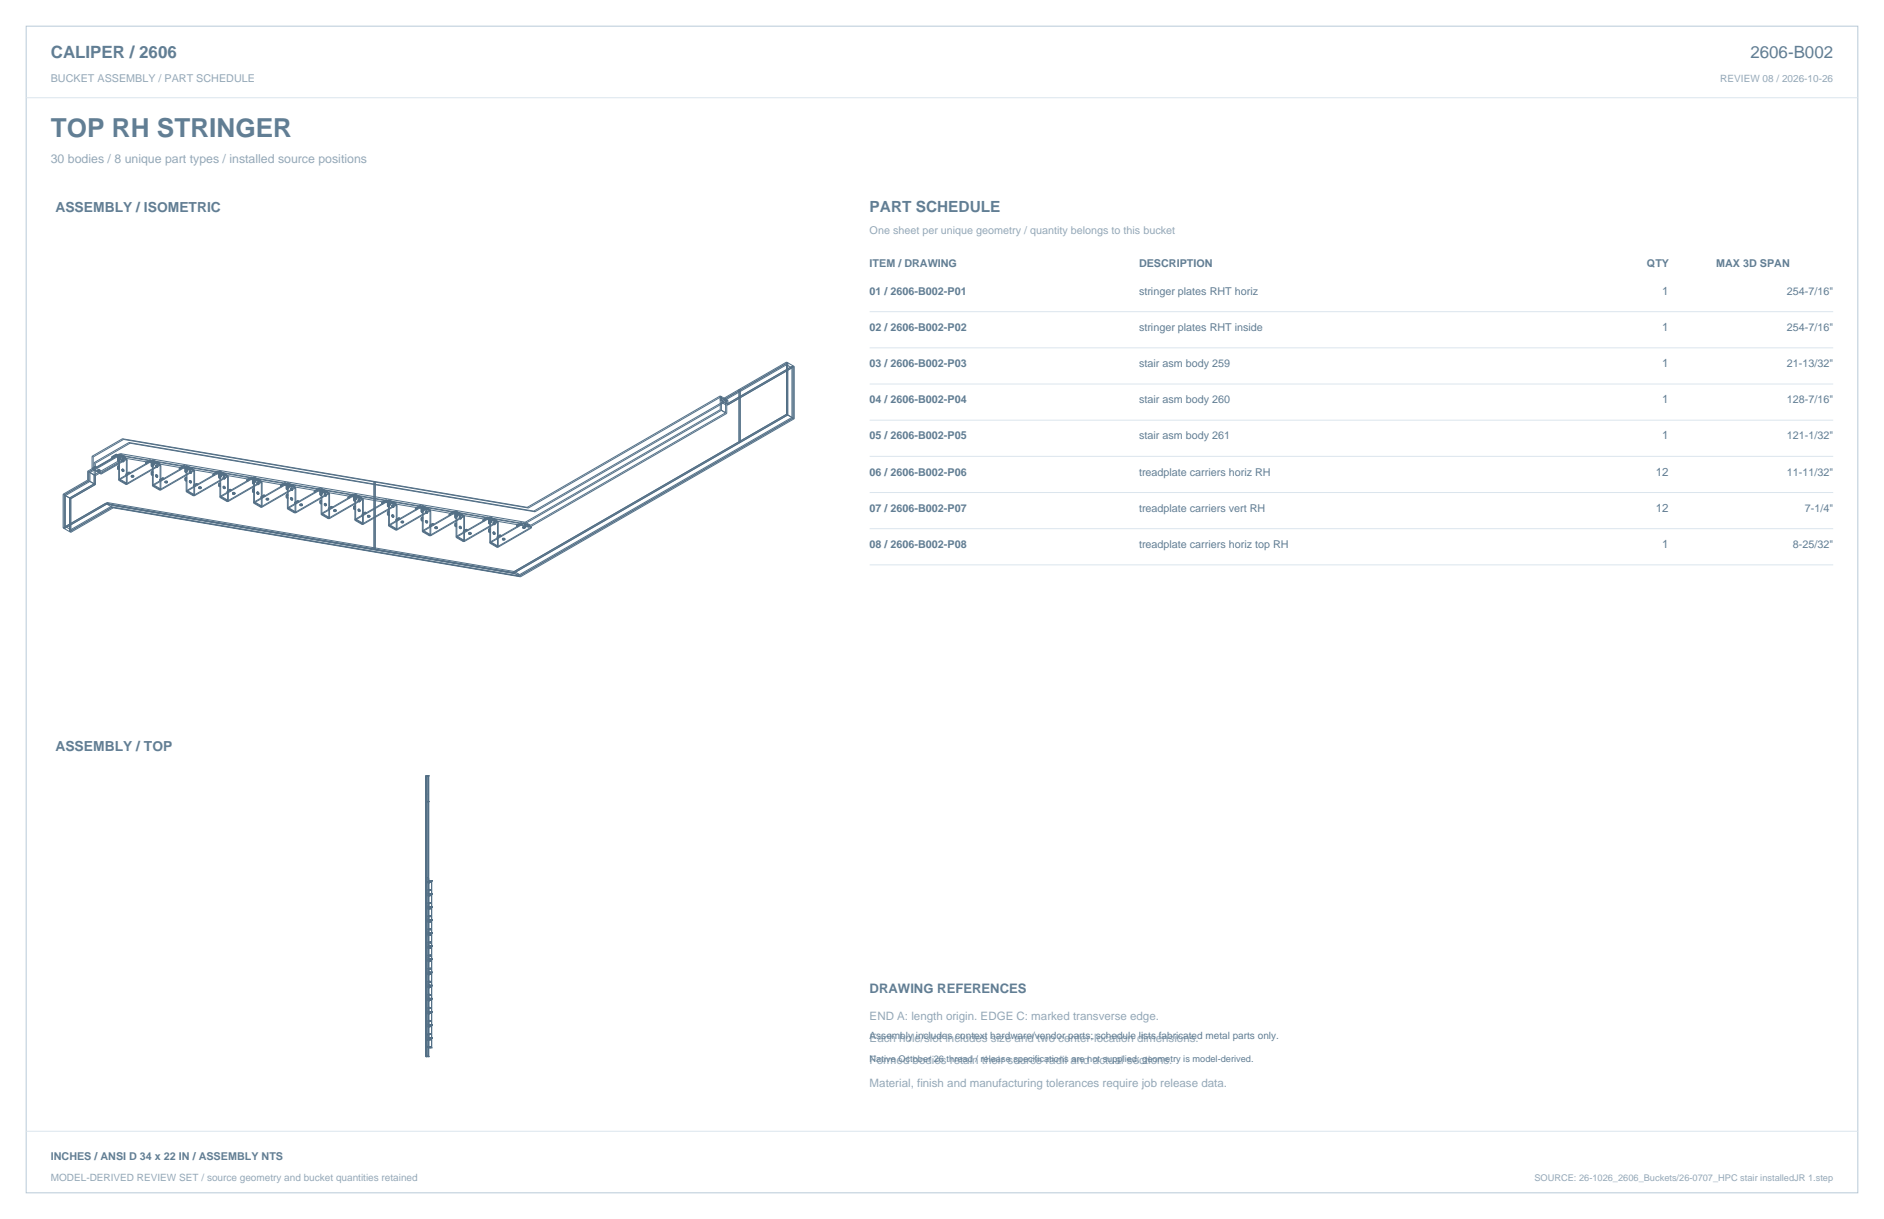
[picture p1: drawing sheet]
<svg xmlns="http://www.w3.org/2000/svg" width="864mm" height="559mm" viewBox="0 0 864 559" stroke-linecap="round" stroke-linejoin="round" font-family="sans-serif">
<path d="M12 12h840v535h-840z" fill="none" stroke="#b8cad8" stroke-width=".46"/>
<path d="M12 45h840M399 143h441M399 159h441M399 176h441M399 193h441M399 209h441M399 226h441M399 242h441M399 259h441M12 519h840" fill="none" stroke="#dbe5ed" stroke-width=".46"/>
<g fill="none" stroke="#536f85" stroke-width=".46">
<path d="M339 179v24zM361 166l-31 18 4 2v-2M361 166l3 2M361 166v24M364 168l-31 18M364 168v24M330 188l-89 51M330 182v6M330 188l3 2M330 182l4 2M330 182l-88 51M331 182v2l30-18v24l-125 73-187-32-20 11v-15l12-7v-4l14-8"/>
<path d="M331 182h-1l3 2v5l-90 52M331 184v4l-90 52M331 184l30-17 2 2v22l-125 72M331 184l2 2M331 182l-89 51M333 186v4M333 190l-90 52M334 184l-89 51M361 190l3 2M361 190l-126 72M361 190l-22 13M364 192l-125 72"/>
<path d="M40 216l4 2 13-8 186 32M40 216v4M40 216l2-1 4 2M42 209v6l2-1v1M42 209h1M43 209v6M43 215v7l-11 6v16l19-12 187 32 126-72v-24l-31 17v-2l-88 51M43 212v2M43 212h1M43 214h1l-1 1M43 214h1M43 215h1"/>
<path d="M44 212v2M44 215v7M44 214l-2 1 4 2M44 214v1M44 214h.1M44 215h.1M45 216h.1M45 215v1M45 215h.1M45 216h1M45 215h1M46 215v1"/>
<path d="M46 216h.1M46 215h.1M46 216h-1M46 217h.1M51 209l1 1h-1M51 209v1M53 209h1M53 208l1 1M53 208v1M53 208l-2 1M53 209l-2 1M54 214v1"/>
<path d="M54 215h1M54 208v3M54 209l-10 5M54 210h.1M54 211h.1M54 210v1M54 209h1M54 211h1h-1M54 214h1h-1M54 214h.1M54 215h.1M54 209v11"/>
<path d="M54 220l4 2M54 211h1M54 210h1M55 208l3 2M55 208l-11 6M55 210v-1h2l-1 1M55 210h1M55 210h.1M55 210h-1M55 210v1M55 211h.1M55 220h-1"/>
<path d="M55 208v12M55 208l-1 1M55 215h-1M55 220l3 1M55 210v-1l2 1M55 210h2M55 208l186 31M55 208l3 1M56 215v1M56 211h.1M56 215h.1M56 216h.1"/>
<path d="M56 211v1M56 212h.1M56 201h1M56 201l115 20M56 201l-14 8M56 216h1M56 210h1M56 211h1M56 215h1M56 211l1 1M57 216h-1M57 212h-1"/>
<path d="M57 211h.1M57 211v1M57 216h.1M57 212h.1M57 211h-1M57 215h-1M57 215h.1M57 201l185 32M57 201l-14 8M57 215l-1 1M57 211l-1 1M57 215v1"/>
<path d="M58 210l-4-2v3M58 210h.1M58 209l-15 9M58 209l185 32M58 210v1M58 211h.1M58 217v1M58 210l-12 7M58 218h.1M58 211v10M58 218l-4 2M59 203h1"/>
<path d="M59 203l-16 9M59 203l186 31M59 216v1M59 216l1 1M59 216l-1 1M59 217l-1 1M60 203l-16 9M60 203l185 32M60 217h-1M60 217l-2 1M60 219h.1M60 218h.1"/>
<path d="M60 218v1M60 218h1M60 219h1M61 218h-1M61 219h.1M61 218v1M61 218h.1M69 211h1M69 211l-2 1v1v-1M69 211v1M69 211v3M69 211l-2 1"/>
<path d="M69 211h.1M69 216h1M69 216v2M69 212l-15 8M70 213h.1M70 216h.1M70 217v1h-1M70 214h-1M70 217l-1 1M70 216h-1M70 216v1M70 211v12"/>
<path d="M70 211l3 2M70 211h-1M70 212v1M70 211l-10 6M70 211l-1 1M70 212l1 1M70 212h.1M70 211v11l3 2M70 211h.1M70 213h1M71 213h.1M71 213h-1"/>
<path d="M71 218h.1M71 214h.1M71 213v1M71 218v1M71 219h.1M71 213h1M71 218h1M71 219h1M71 214h1M72 219h.1M72 218h.1M72 213h.1"/>
<path d="M72 213v1M72 218h-1M72 214h.1M72 214h-1M72 218l-1 1M72 218v1M72 213l-1 1M73 212h-2v1M73 212l-1 1h-1M73 212h-3M73 213l-3-2v3M73 213h.1"/>
<path d="M73 220h1M73 220h.1M73 213l-15 9M73 213v1M73 214h.1M73 214v10M73 213h1M74 213l-16 9M74 213h.1M74 213h-1M74 213l-1 1M74 213v11"/>
<path d="M75 219v1v-1M75 219h.1M75 219l-2 1M82 215l2-2-2 2M82 215h1h-1M82 215h.1M83 215h-1M85 219v1M85 219h.1M85 216h1M85 214l-1-1 1 1v2M85 215h.1"/>
<path d="M85 216h.1M85 215v1M85 214h1v2M85 214v2M85 214l4 2M85 219h1M85 219h1v1M85 217l1-1v3M86 213l-16 9 3 2M86 213v1M86 213l3 2M86 215h1"/>
<path d="M86 215h.1M86 215l-1 1M86 215h-1M86 216h.1M86 216h-1M86 215v1M86 214l-1 11M86 219h-1M86 214v1M86 215h2M87 216h.1M87 216v1"/>
<path d="M87 217h.1M87 215h1M87 217h1M87 216h1M88 216h-1M88 216h.1M88 217h.1M88 217h-1M88 216l-1 1M88 216v1M88 215l-2-1v1M88 215v-1l-1 1"/>
<path d="M88 215h.1M89 216h.1M89 215v1M89 216l-15 9M89 215h.1M89 216l-15 8M89 215l-3-1-16 9M89 216v11M89 216v10M98 217v1zM100 216v1M100 216l-2 2"/>
<path d="M100 216v3M100 216h.1M100 216l-2 1M100 218h.1M100 218h1M100 218l1 1M101 219h.1M101 218h-1M101 218h.1M101 219h-1M101 216l-1 1h1M101 216l3 2"/>
<path d="M101 216v3M101 216l-16 9M101 216l-10 6M101 216h.1M101 217l2 1M101 217l1 1M101 218v1M101 216v12M101 216v11M101 217h.1M101 218h1M102 218h.1"/>
<path d="M102 218l-1 1M102 218h-1M102 218v-1h2l-1 1M102 218h1M102 219h.1M102 219h1M102 219l1 1M103 219h.1M103 219h-1M103 220h.1M103 218v1M103 218h.1"/>
<path d="M103 218l-1 1M103 219v1M103 217v1M104 218h.1M104 218v1M104 219h.1M104 218l-15 9M104 219v10M104 218h1M105 218l-1 1M105 218h.1M105 218l-16 9"/>
<path d="M105 218v1M105 219h-1M105 219h.1M105 219v10M113 220l1 1zM113 220h.1M115 219h1M115 219l-2 1M116 219h1M116 219v3M116 219l-15 9M116 219v12"/>
<path d="M116 219l4 2M116 219h.1M116 219l4 1M117 219v11M117 219h-1M117 219l3 2M117 219l-1 1M119 220h-2M119 220v1l-2-1M119 220h-3M29 227l3 2M29 227v15"/>
<path d="M32 229v15M40 220l4 2M40 220l-11 7M44 222l-12 7M49 230l187 32 2 1M49 230l-20 12M49 230l3 2M52 232l-20 11-2-2v-14l11-6v-4l14-8 186 31M52 232l186 31M52 233l-4-2 187 31M52 233l-20 11M52 233l187 31"/>
<path d="M58 222h.1M58 221v1M58 221h.1M70 223l3 2M73 224h.1M73 224v1M73 225h.1M73 220l1 1M73 224h1M74 225h-1M74 224h-1M74 224h.1"/>
<path d="M74 224v1M74 225h.1M76 221h.1M76 220v1M76 220h.1M76 221h1M76 220l1 1M77 221h-1M77 221h.1M85 220v1M85 220h1M85 220h.1"/>
<path d="M85 225l4 2M85 221l1-1v5M86 225h-1M86 225l3 2M86 220l-1 1M87 221h.1M87 220v1M87 220h.1M87 220h1M87 221h1M88 220h.1M88 220l-1 1"/>
<path d="M88 220v1M88 221h.1M88 221h-1M89 227h.1M89 222v1M89 223h.1M89 223l-4 2M89 226v1M90 222h1M90 222h-1M90 222h.1M90 222l-1 1"/>
<path d="M91 222l-2 1M91 224h.1M91 223h.1M91 223v1M91 224h1M92 224h.1M92 223h.1M92 223l-1 1M92 223h-1M92 223v1M100 222v1M101 223h-1"/>
<path d="M101 221v1h-1M101 221v2M101 221l-1 1M101 228l3 1M101 228l3 2M101 227v1M101 227l3 2M102 223h.1M102 223v1M102 224h.1M102 223h1M102 224h1"/>
<path d="M103 224h.1M103 223h.1M103 223l-1 1M103 223h-1M103 223v1M103 224h-1M104 229h.1M104 229v1M104 230h.1M104 225h1M104 225l1 1M105 229h-1"/>
<path d="M105 230h-1M105 229l-1 1M105 229h.1M105 229v1M105 230h.1M106 224v1zM106 224l-2 1M107 226h.1M107 226v1M107 227h.1M107 226h1M108 226v1"/>
<path d="M108 227h-1M108 226h.1M108 227h.1M116 224h1zM116 224v1M116 221h.1M116 220v1M116 220h.1M116 225l1 1-1-1M116 225h.1M116 221v1M116 230l3 2"/>
<path d="M116 231l3 1M116 220h1M116 221h1M117 221h-1M117 221h.1M117 230h-1M117 230l3 2M117 220v1M117 220h.1M118 226h.1M118 222h.1M118 221v1"/>
<path d="M118 221h.1M118 226v1M118 227h.1M118 225v1M118 225h.1M118 221h1M118 222h1M118 226h1M119 221h-1M119 226h-1M119 221h.1M119 226h.1"/>
<path d="M119 221l-1 1M119 221v1M119 226l-1 1M119 222h.1M119 222h-1M119 232h1M119 232h.1M119 232l1 1M120 221l-4-2v2l1 1h-1M120 232h.1M120 221h.1M120 232v1"/>
<path d="M120 233h.1M120 228h.1M120 220v1M120 220h.1M120 221v1M120 232h-1M120 221l-15 8M120 222v10M120 221l-15 9M120 221v11M120 228l-4 3M121 227h1"/>
<path d="M121 227h.1M121 227l-1 1M122 227v1l-1-1M122 227l-6 3M122 229h.1M122 228v1M122 228h.1M122 229h1M123 228h.1M123 228v1M123 229h-1M123 229h.1"/>
<path d="M123 228h-1M129 223h.1M131 221v1v2M131 222h.1M131 222l-2 1M131 222v-1l-2 2M131 227h1v1M131 227v1h1M131 228h1M131 224l1 1M131 224h.1M131 223h.1"/>
<path d="M131 224h1M131 223v1M132 223v1M132 228h.1M132 224h.1M132 222h-1h1v2M132 222l3 2M132 222v2M132 227v1M132 227h-1M132 224h-1M132 223h-1"/>
<path d="M132 223h.1M132 225v-1v3M132 233l3 2M132 222l-12 6M132 221l-10 6M132 222l3 1M132 221v1M132 221l3 2M132 223h2M132 233h.1M132 222v11M132 228v5"/>
<path d="M132 233l3 1M132 224v1M132 222v1M133 229h.1M133 224h.1M133 228v1M133 224v1M133 228h.1M133 225h.1M133 225h1M133 229h1M133 224h1"/>
<path d="M133 228h1M133 228l1 1M134 228h-1M134 229h-1M134 229h.1M134 224h.1M134 228h.1M134 225h.1M134 224h-1M134 224l-1 1M134 228v1M134 223h.1"/>
<path d="M134 224v1M134 228l-1 1M135 223l-2-1-1 1M135 223l-1-1v1M135 223h-1M135 235h.1M135 224h.1M135 230v1M135 230l1 1M135 231h1M135 224l-15 8M135 223v1"/>
<path d="M135 223h.1M135 234v1M135 223l-15 9M135 224v10M135 223l1 1M136 235h-1M136 224h-1M136 224h.1M136 234l-1 1M136 234h.1M136 224v10M136 235h.1"/>
<path d="M136 234h-1M136 229l1 1h-1M136 229v1M136 229l-1 1M136 230l-1 1M138 231h.1M138 232h.1M138 231v1M138 231h1M139 231v1M139 231h.1M139 232h-1"/>
<path d="M139 231h-1M139 232h.1M144 225l1 1M144 225v1M144 226h1M145 226l-13 7M146 224h1M146 224l1 1M146 224l-2 1M146 224l-2 2M146 224h.1M147 229v2"/>
<path d="M147 224l-15 9M147 224v3M147 225l-2 1M147 226h.1M147 226v1M147 231h1h-1M147 227h1h-1M147 229l1 1-1-1M147 224l3 2M147 224l1 1M147 227h.1M147 229h.1"/>
<path d="M147 231h.1M147 224v12M147 236l3 2M147 224l4 2M147 224h.1M147 225l2 1M147 225l1 1M147 226h1M148 226h.1M148 224v11l3 2M148 224l-1 1M148 224l3 2"/>
<path d="M148 225h-1M148 227h-1M148 226h-1M148 226v1M148 226v-1h2v1M148 226h2M149 231h.1M149 227h.1M149 231v1M149 232h.1M149 226v1M149 226h.1"/>
<path d="M149 226h1M149 226l1 1M149 231h1M150 225l-1 1M150 231h-1M150 227h.1M150 231h.1M150 227h-1M150 232h-1M150 231l-1 1M150 232h.1M150 231v1"/>
<path d="M150 226h.1M150 237h.1M150 237v1M150 238h.1M150 237h1M150 226h1M150 238h1M151 226h.1M151 233h.1M151 233v1M151 226l-15 9M151 237v1"/>
<path d="M151 238h.1M151 237h.1M151 226v1M151 227h.1M151 227v10M151 226h-1M151 237h-1M151 234l-4 2M152 233h.1M152 232l-1 1M152 233h-1M152 232v1"/>
<path d="M152 233l-1 1M153 234h.1M153 234v1M153 235h.1M154 234h.1M154 234h-1M154 234v1M154 235h-1M154 235h.1M159 228h1M162 227h.1M162 227l-3 1"/>
<path d="M162 232h1h-1v1M162 232v1M162 227v3l1-1M162 227l-15 8 3 2M162 229h.1M162 228v1M162 228h.1M162 229h1M162 233h1h-1M162 233h.1M163 227h-1h1M163 227l3 2"/>
<path d="M163 227v11M163 232h-1M163 233h-1M163 229h-1M163 228h-1M163 229h.1M163 228h.1M163 238l3 2M163 226l-11 7M163 226l3 2M163 226l-1 1M163 228v1"/>
<path d="M163 238h.1M163 227h.1M163 227v1M164 234h.1M164 229h.1M164 229v1M164 230h.1M164 234v1M164 229l1 1M164 233v1M164 229h1M164 234h1"/>
<path d="M164 235h1M164 230h1M164 233h.1M165 233l-1 1M165 229h-1M165 233h-1M165 234h.1M165 234h-1M165 230h.1M165 230h-1M165 229h.1M165 233h.1"/>
<path d="M165 235h.1M165 229v1M165 234v1M165 233v1M165 234l-1 1M166 228h-2h-1M166 228l-1 1-2-1M166 228h-3M166 240h.1M166 229l-4-2v2l1 1-1-1M166 229h.1M166 236h.1"/>
<path d="M166 236h1M166 228v1M166 228h.1M166 229l-15 8M166 229v11M166 229l-15 9M166 229h1M167 240h-1M167 229h-1M167 229h.1M167 229v11M167 240h.1"/>
<path d="M167 235h1M167 235h.1M167 235l-1 1M168 235l-5 3M168 237h.1M168 236l1 1M168 236h.1M168 237h1M168 236v1M169 237h.1M169 237h-1M169 236h-1"/>
<path d="M169 236v1M169 236h.1M169 236h1M169 237h1M170 236v1M170 237h.1M170 236h.1M170 237h-1M170 236l-1 1M171 221h1v31h-1zM171 221l71 12M175 230v1"/>
<path d="M175 231h.1M177 230h1M177 229l-2 1M177 229v1M177 229h1M177 230l-2 1M178 235v-1v2M178 235v1M178 229v3M178 229l-15 9M178 230l-10 5M178 231h.1"/>
<path d="M178 231v1M178 232h.1M178 229l3 2M178 235h.1M178 236h.1M178 229v1M178 229v12M178 229h.1M178 229l4 2M178 231h2M178 231h1M179 232h-1"/>
<path d="M179 231h-1M179 231v1M179 231h.1M179 230l-1 1M179 232h.1M179 231h2M180 236v1M180 232h.1M180 236h.1M180 237h.1M180 232v1M180 233h.1"/>
<path d="M180 231h1M180 232h1M180 236h1M181 236l-1 1M181 236h.1M181 237h-1M181 232h-1M181 232l-1 1M181 232h.1M181 236v1M181 237h.1M181 230h-2v1"/>
<path d="M181 230h-1v1M181 230v1M181 231l1 1M181 238h1M181 238v1M181 239h1M181 231h1M182 232h.1M182 231h-1M182 231v1M182 231h.1M182 232v10"/>
<path d="M182 231l-15 9M183 237v1M183 237l-2 1M183 238l-2 1M184 240h.1M184 239h.1M184 239v1M184 239h1M185 240h-1M185 239h-1M185 239v1M185 239h.1"/>
<path d="M185 240h.1M190 233h.1M190 233h1M191 233v1l-1-1M193 232h1M193 232h.1M193 232l-3 1M193 237v2M193 232v3M193 232l-15 9M193 233l-15 8M193 234h.1"/>
<path d="M193 238l1 1h-1M193 237h1h-1M193 235h1h-1M193 232l4 2M193 237v1M193 237h.1M193 238v1M193 235h.1M193 234h1M194 234h-1M194 233l-1 1M194 234h.1"/>
<path d="M194 233h.1M194 232l3 2M194 232h-1M194 232h.1M194 233l2 1M194 233v1M194 232v11l3 2M194 232v12M194 232v1M194 234l1-1h1v1M194 234h2M195 239h.1"/>
<path d="M195 235h.1M195 234v1M195 234h.1M195 239v1M195 240h.1M195 239h1M195 235h1M195 234l1 1M196 234h-1M196 239h-1M196 234h.1M196 239h.1"/>
<path d="M196 235h.1M196 240h-1M196 240h.1M196 235h-1M196 239v1M196 234l-1 1M196 233v1M196 234v1M196 239l-1 1M197 234h.1M197 234v1M197 235h.1"/>
<path d="M197 235v10M197 234l-15 9M197 234v11M198 240l-1 1M198 240h1M198 240h.1M206 236h.1M208 235h1M208 234v1M208 234l1 1M208 234l-2 2M208 235l-2 1"/>
<path d="M209 240h.1M209 240v1M209 235v2M209 236h.1M209 237h.1M209 236v1M209 235h.1M209 235l3 2M209 235v11M209 234l-10 6M209 234l3 2M209 234v1"/>
<path d="M209 236h2M209 236h1M209 236l1 1M209 235l-10 6M209 235v11l4 2M209 235l4 1M210 236v1M210 236h.1M210 235l-1 1M210 237h-1M210 237h.1M210 236h2"/>
<path d="M210 237l1 1M211 237h-1M211 238h.1M211 237h.1M211 237v1M211 236h1M211 237h1M212 237l-1 1M212 238h-1M212 237h.1M212 238h.1M212 237v1"/>
<path d="M212 236l-2-1v1M212 236l-1-1v1M212 236h.1M212 236v1M212 237l-15 8M212 237h1M212 236h1M213 237h.1M213 236v1M213 237h-1M213 236h.1M213 236l-1 1"/>
<path d="M213 237v11M213 237l-16 9M213 237v10M221 238l1 1M221 238v1M221 239h1M222 239l-8 4M223 237l1 1M223 237h1v3M223 237h.1M223 237l-2 1M223 237l-2 2"/>
<path d="M224 238l1-1 3 2M224 238l-2 1M224 239h.1M224 239v1M224 240h.1M224 240h1h-1M224 237l4 2M224 237v3M224 237v1h1M224 240h1M224 239h1M225 240h.1"/>
<path d="M225 239h.1M225 237l-16 9 3 2M225 237v11M225 237l3 2M225 238v1M225 238l2 1M225 239h-1M225 237v12M225 239v1M225 238h.1M225 239h2M226 240h.1"/>
<path d="M226 240h1M226 239v1M226 239h.1M227 239h-1M227 240h.1M227 239h.1M227 239l-1 1M227 239v1M227 240h-1M227 238h-1l-1 1M227 238v1M228 239h.1"/>
<path d="M228 240l-15 8M228 239v1M228 240h.1M228 240v10M228 239l-15 9M239 240h.1M239 240l-2 1M239 240l-14 9M240 240l-3 2M240 240l3 1M240 240h.1M240 240l3 2"/>
<path d="M240 240h-1M241 239l2 2M242 233h.1M245 234v1M29 242l3 2M178 241l3 2M178 241h.1M178 241l4 1M181 243h.1M181 243h1M182 243h-1M182 243h.1"/>
<path d="M182 242v1M182 242h.1M182 242l-1 1M194 244l3 2M197 245h.1M197 245v1M197 246h.1M197 241h.1M197 241v1M197 241l-3 2 3 2M197 242l-3 2M198 240l1 1"/>
<path d="M199 240v1M199 240l-2 1M199 241l-2 1M199 242h.1M199 242h1M200 242h.1M200 241v1M200 241l-1 1M200 242h-1M200 241h.1M209 241h.1M209 246l3 2"/>
<path d="M210 242h.1M210 241v1M210 242h1M211 241h-1M211 242h.1M211 241h.1M211 241v1M211 241l-1 1M211 242h-1M211 242h1M212 242h-1M212 242h.1"/>
<path d="M212 248h.1M212 243v1M212 243l1 1M212 244h1M212 248h1M213 248h.1M213 248h-1M213 247l-1 1M213 247v1M213 244l-4 2M213 247h.1M214 243h.1"/>
<path d="M214 243h-2M214 243l-2 1M214 243l-1 1M215 245h.1M215 244h.1M215 244v1M215 244h1M216 244v1M216 244h.1M216 245h-1M216 245h.1M224 243v1"/>
<path d="M224 244h.1M224 242l1 1h-1M224 244h1h-1M224 242v2M224 242v1M225 249l3 1M225 249l3 2M225 248v1M225 248l3 2M226 244h.1M226 244v1M226 245h.1"/>
<path d="M226 244h1M226 240v1M226 241h.1M226 245h1M227 244h-1M227 244h.1M227 245h-1M227 241h-1M227 244v1M227 245h.1M227 241h.1M227 240v1"/>
<path d="M227 244l-1 1M228 250h.1M228 250v1M228 251h.1M228 246h.1M228 246v1M229 245l1 1zM229 245l-1 1M230 247h.1M230 247v1M230 248h.1M230 248h1"/>
<path d="M231 247h-1M231 248h.1M231 247h.1M231 247v1M237 241v1M237 242l-12 7M240 242h.1M240 241v1M240 241h.1M240 241h2M240 241h1M240 242h1"/>
<path d="M241 242h-1M241 241v1M241 242h.1M241 240l2 2M241 241h.1M241 241l2 1M241 241h2v1M241 241v-1l-1 1M242 241l1 1M242 241h.1M243 241v1M243 242h.1"/>
<path d="M243 242l-15 9M243 241h.1M243 242l-15 8M235 262l4 2M195 356h.1M195 356h1M195 356v128M196 356h.1M196 356v128M195 364h.1M195 367h.1M195 367h1"/>
<path d="M195 368h.1M195 368h1M196 368h.1M196 367h.1M195 404h1M195 402h.1M195 402h1M196 410h.1M196 411h.1M196 414h.1M196 416h.1M196 417h.1"/>
<path d="M196 420h.1M196 404h.1M196 405h.1M196 408h.1M196 402h.1M196 409h.1M196 410h2M196 416h2M196 415h.1M196 403h.1M196 404h2M197 410h.1"/>
<path d="M197 416h.1M197 414h.1M197 404h.1M197 408h.1M197 410v1M197 404v1M197 416v1M197 411h.1M197 405h.1M197 417h.1M197 420h.1M198 416h.1"/>
<path d="M198 410h.1M198 404h.1M198 404v76M195 429h.1M196 428h.1M196 432h.1M196 429h.1M196 434h.1M196 435h.1M196 438h.1M196 422h.1M196 426h.1"/>
<path d="M196 423h.1M196 440h.1M196 428h2M196 421h.1M196 422h2M196 427h.1M196 440h2M196 439h.1M196 434h2M196 433h.1M197 422h.1M197 428h.1"/>
<path d="M197 434h.1M197 440h.1M197 426h.1M197 432h.1M197 438h.1M197 422v1M197 428v1M197 434v1M197 423h.1M197 429h.1M197 435h.1M198 422h.1"/>
<path d="M198 428h.1M198 434h.1M198 440h.1M196 452h.1M196 458h.1M196 459h.1M196 444h.1M196 441h.1M196 453h.1M196 456h.1M196 446h.1M196 450h.1"/>
<path d="M196 447h.1M196 452h2M196 451h.1M196 457h.1M196 458h2M196 445h.1M196 446h2M197 446h.1M197 452h.1M197 458h.1M197 444h.1M197 440v1"/>
<path d="M197 450h.1M197 446v1M197 456h.1M197 452v1M197 458v1M197 441h.1M197 447h.1M197 453h.1M197 459h.1M198 446h.1M198 452h.1M198 458h.1"/>
<path d="M195 480h.1M195 479h.1M195 477h1M195 480h1M195 474h.1M196 480h.1M196 470h.1M196 474h.1M196 471h.1M196 468h.1M196 464h.1M196 462h.1"/>
<path d="M196 465h.1M196 476h.1M196 477h.1M196 470h2M196 464h2M196 463h.1M196 475h.1M196 476h2M196 469h.1M196 474h-1M196 480h-1M197 464h.1"/>
<path d="M197 470h.1M197 476h.1M197 462h.1M197 468h.1M197 474h.1M197 476v1M197 477h.1M197 464v1M197 470v1M197 465h.1M197 471h.1M197 480h.1"/>
<path d="M198 476h.1M198 464h.1M198 470h.1M195 484h.1M195 484h1M196 484h.1M196 480h2M198 480h.1"/>
</g>
<text font-size="12" fill="#617e94" x="23" y="63">TOP RH STRINGER</text>
<g font-size="7.8" fill="#617e94">
<text x="23" y="27">CALIPER / 2606</text>
<text x="802" y="27">2606-B002</text>
</g>
<text font-size="7.1" fill="#617e94" x="399" y="97">PART SCHEDULE</text>
<g font-size="6.3" fill="#617e94">
<text x="25" y="97">ASSEMBLY / ISOMETRIC</text>
<text x="25" y="344">ASSEMBLY / TOP</text>
</g>
<text font-size="6" fill="#617e94" x="399" y="455">DRAWING REFERENCES</text>
<text font-size="5.6" fill="#93a8b9" x="23" y="75">30 bodies / 8 unique part types / installed source positions</text>
<g font-size="5.3" fill="#617e94">
<text x="762" y="135">1</text>
<text x="762" y="152">1</text>
<text x="762" y="168">1</text>
<text x="762" y="185">1</text>
<text x="762" y="201">1</text>
<text x="759" y="218">12</text>
<text x="759" y="235">12</text>
<text x="762" y="251">1</text>
</g>
<g font-size="5.3" fill="#93a8b9">
<text x="399" y="467">END A: length origin. EDGE C: marked transverse edge.</text>
<text x="399" y="478">Each hole/slot includes size and two center-location dimensions.</text>
<text x="399" y="488">Formed bodies retain their source radii and actual sections.</text>
<text x="399" y="498">Material, finish and manufacturing tolerances require job release data.</text>
</g>
<g font-size="4.9" fill="#93a8b9">
<text x="23" y="38">BUCKET ASSEMBLY / PART SCHEDULE</text>
<text x="399" y="107">One sheet per unique geometry / quantity belongs to this bucket</text>
</g>
<g font-size="4.9" fill="#617e94">
<text x="399" y="122">ITEM / DRAWING</text>
<text x="522" y="122">DESCRIPTION</text>
<text x="755" y="122">QTY</text>
<text x="787" y="122">MAX 3D SPAN</text>
<text x="399" y="135">01 / 2606-B002-P01</text>
<text x="522" y="135">stringer plates RHT horiz</text>
<text x="819" y="135">254-7/16&quot;</text>
<text x="399" y="152">02 / 2606-B002-P02</text>
<text x="522" y="152">stringer plates RHT inside</text>
<text x="819" y="152">254-7/16&quot;</text>
<text x="399" y="168">03 / 2606-B002-P03</text>
<text x="522" y="168">stair asm body 259</text>
<text x="819" y="168">21-13/32&quot;</text>
<text x="399" y="185">04 / 2606-B002-P04</text>
<text x="522" y="185">stair asm body 260</text>
<text x="819" y="185">128-7/16&quot;</text>
<text x="399" y="201">05 / 2606-B002-P05</text>
<text x="522" y="201">stair asm body 261</text>
<text x="819" y="201">121-1/32&quot;</text>
<text x="399" y="218">06 / 2606-B002-P06</text>
<text x="522" y="218">treadplate carriers horiz RH</text>
<text x="819" y="218">11-11/32&quot;</text>
<text x="399" y="235">07 / 2606-B002-P07</text>
<text x="522" y="235">treadplate carriers vert RH</text>
<text x="827" y="235">7-1/4&quot;</text>
<text x="399" y="251">08 / 2606-B002-P08</text>
<text x="522" y="251">treadplate carriers horiz top RH</text>
<text x="822" y="251">8-25/32&quot;</text>
<text x="23" y="532">INCHES / ANSI D 34 x 22 IN / ASSEMBLY NTS</text>
</g>
<g font-size="4.6" fill="#93a8b9">
<text x="789" y="38">REVIEW 08 / 2026-10-26</text>
<text x="23" y="541">MODEL-DERIVED REVIEW SET / source geometry and bucket quantities retained</text>
</g>
<text font-size="4.6" fill="#617e94" x="399" y="476">Assembly includes context hardware/vendor parts; schedule lists fabricated metal parts only.</text>
<text font-size="4.2" fill="#617e94" x="399" y="487">Native October 26 thread / release specifications are not supplied; geometry is model-derived.</text>
<text font-size="4.2" fill="#93a8b9" x="703" y="541">SOURCE: 26-1026_2606_Buckets/26-0707_HPC stair installedJR 1.step</text>
</svg>
